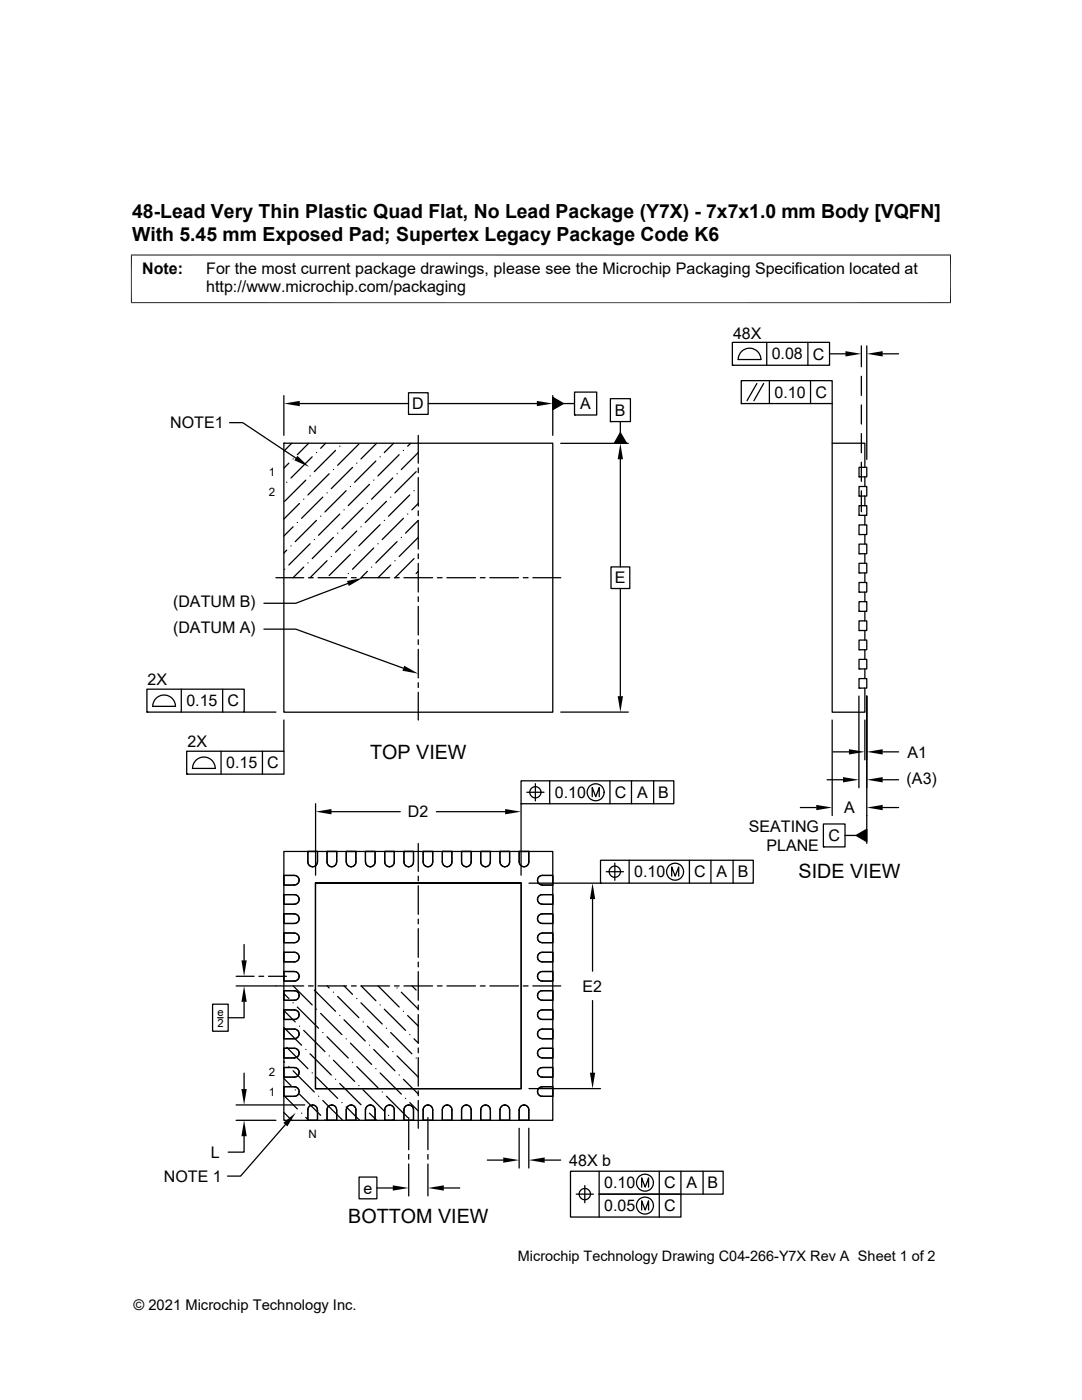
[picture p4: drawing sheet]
<svg xmlns="http://www.w3.org/2000/svg" width="216mm" height="279mm" viewBox="0 0 216 279" stroke-linecap="round" stroke-linejoin="round" font-family="sans-serif">
<g fill="none" stroke="#000" stroke-width=".25">
<path d="M56.6 79v7.9M81.5 78.4h3.9v4.3h-3.9zM110.3 79.3l2.1 1.2-2.1 1.2zM110.3 79v7.9M114.6 78.3h4.5v4.5h-4.5zM121.8 79.6h4v4.5h-4zM146.1 68.3h19.4v4.6h-19.4zM146.1 72.9h.1M147.3 71.8h4.5a2.26 2.26 0 0 0-2.2-2.3 2.26 2.26 0 0 0-2.3 2.3M147.9 76h18.2v4.5h-18.2zM151 76.5l-1.9 3.5M152.4 76.5l-2 3.5"/>
<path d="M153 68.3v4.6M153.5 76v4.5M161.2 68.3v4.6M161.7 76v4.5M165.5 70.6h3.2M171.9 69v4.2M171.9 75.1v3.8M173 69v22.7M176.1 70.6h3.2M45.8 84.3h2.6l10.6 7.1M56.6 88.5h53.7v53.6h-53.7zM56.6 88.5h.1"/>
<path d="M57.2 96.2h.1M57.6 92.4l-1 1M58.2 88.5l-1.6 1.5M58.5 91.6h.1M59.8 80.5h21.7M60.6 99.6h.1M61 95.8l-4.2 4.3M61.6 88.5l-2.3 2.2M61.9 95h.1M62.3 91.2l-4.2 4.2M63.1 90.3h.1M64.4 99.2l-4.2 4.2"/>
<path d="M65 88.5l-1 1M65.3 98.4h.1M65.7 94.6l-4.3 4.2M66.5 93.7h.1M67 89.9l-4.3 4.2M67.8 89h.1M69.1 97.9l-4.3 4.3M69.9 97.1h.1M70.3 93.3l-4.2 4.2M71.2 92.4h.1M71.6 88.6l-4.2 4.3M73.7 96.7l-4.2 4.2"/>
<path d="M74.6 95.8h.1M75 92l-4.2 4.2M75.2 88.5l-3.2 3.1M75.8 91.2h.1M78 99.2h.1M78.4 95.4l-4.3 4.2M78.5 88.5l-1.8 1.8M79.2 94.6h.1M79.7 90.7l-4.3 4.3M80.5 89.9h.1M81.8 98.8l-4.3 4.2M81.9 88.5l-.6 .5"/>
<path d="M82.6 97.9h.1M83 94.1l-4.2 4.3M83.5 90.3l-3.4 3.4M83.5 86.9v5.5M83.5 93.4v.9M83.5 95.3v5.7M85.4 80.5h21.7M111.9 88.5h13.5M112.4 80.5h2.2M114.6 82.8h.1M121.8 84.1h.1M123.8 86.4l1.2 2.1h-2.4z"/>
<path d="M123.8 84.1v2.3M123.8 91.7v21.4M147.9 80.5h.1M166.1 80.5v8M171.4 97.1h1.6v1.9h-1.6zM171.4 99h.1M171.4 93.3h1.6v1.9h-1.6zM171.4 95.2h.1M171.9 80.8v3.8M171.9 86.5v3.8M171.9 92.2v3.9M171.9 98v4.1"/>
<path d="M172.6 93.3v-4.8h-6.5v53.6h6.5v-4.8M172.6 95.2v1.9M172.6 99v1.9M55.1 115.3h5.5M56.8 113.6h.1M57.2 109.8l-.6 .6M58.1 108.9h.1M58.5 105.1l-1.9 1.9M59.3 104.3h.1M59.8 100.5l-3.2 3.1M60.6 113.2l-2.1 2.1M61.4 112.3h.1"/>
<path d="M61.6 115.3h.9M61.9 108.5l-4.3 4.3M62.7 107.7h.1M63.1 103.9l-4.2 4.2M63.5 115.3h5.7M64 103h.1M65.3 111.9l-3.4 3.4M66.1 111.1h.1M66.5 107.3l-4.2 4.2M67.4 106.4h.1M67.8 102.6l-4.2 4.2M68.6 101.7h.1"/>
<path d="M69.4 116.4l-10.4 4h-6.3M69.5 114.4h.1M69.9 110.6l-4.2 4.3M70.1 115.3h1M70.8 109.8h.1M71.2 106l-4.2 4.2M72 105.1h.1M72.5 101.3l-4.3 4.3M73.3 114l-1.2 1.3h5.6M73.3 100.5h.1M74.1 113.2h.1M74.6 109.4l-4.3 4.2"/>
<path d="M75.4 108.5h.1M75.8 104.7l-4.2 4.2M76.7 103.9h.1M77.1 100.1l-4.2 4.2M78 112.8l-2.6 2.5M78.7 115.3h1M78.8 111.9h.1M79.2 108.1l-4.2 4.2M80.1 107.3h.1M80.5 103.4l-4.2 4.3M80.6 115.3h5.7M80.9 106.4l2.6-2.5v5.7"/>
<path d="M81.3 102.6h.1M82.6 111.5l-3.8 3.8M83.5 107.3l-3.8 3.8M83.5 114l-.5 .4M83.5 100.5l-1.3 1.2M83.5 102v.9M83.5 110.5v1M83.5 112.4v5.8M83.5 119.1v1M87.3 115.3h.9M89.2 115.3h5.7M95.8 115.3h1"/>
<path d="M97.7 115.3h5.8M104.4 115.3h1M106.3 115.3h5.6M121.9 113.1h3.8v4.4h-3.8zM123.8 117.5v21.4M171.4 116.2h1.6v2h-1.6zM171.4 118.2h.1M171.4 112.4h1.6v1.9h-1.6zM171.4 114.3h.1M171.4 108.6h1.6v1.9h-1.6zM171.4 110.5h.1M171.4 104.8h1.6v1.9h-1.6z"/>
<path d="M171.4 106.7h.1M171.4 100.9h1.6v1.9h-1.6zM171.4 102.8h.1M172.6 102.8v2M172.6 106.7v1.9M172.6 110.5v1.9M172.6 114.3v1.9M172.6 118.2v1.9M29.3 137.5h19.4v4.6h-19.4zM31.3 139.3a2.27 2.27 0 0 1 2.4-.4 2.27 2.27 0 0 1 1.3 2.1h-4.5l.2-1zM36.2 137.5v4.6M44.4 137.5v4.6"/>
<path d="M52.7 125.6h6.3l21.5 7.7M83.5 121v5.7M83.5 127.7v.9M83.5 129.6v5.7M83.5 136.2v1M83.5 138.2v5.5M171.4 138.9v18.3M171.4 135.4h1.6v1.9h-1.6zM171.4 137.3h.1M171.4 131.6h1.6v1.9h-1.6zM171.4 133.5h.1M171.4 127.7h1.6v2h-1.6z"/>
<path d="M171.4 129.7h.1M171.4 123.9h1.6v1.9h-1.6zM171.4 125.8h.1M171.4 120.1h1.6v1.9h-1.6zM171.4 122h.1M172.6 122v1.9M172.6 125.8v1.9M172.6 129.7v1.9M172.6 133.5v1.9M173 138.9v29.4M29.3 142.1h.1M37.3 149.9h19.4v4.6h-19.4z"/>
<path d="M37.3 154.5h.1M39.2 151.6a2.27 2.27 0 0 1 2.4-.3 2.27 2.27 0 0 1 1.3 2.1h-4.5l.2-1zM44.1 149.9v4.6M48.7 142.1h6.4M52.4 149.9v4.6M56.6 143.7v6.2M104 155.8h30.5v4.6h-30.5zM105.1 158.1h3.4M106.8 156.4v3.4M109.7 155.8v4.6M111.9 142.1h13.5M118.2 159v-1.8l.7 1.8 .7-1.8v1.8"/>
<path d="M121.7 155.8v4.6M126 155.8v4.6M130.4 155.8v4.6M165 155.6h3.2M166.1 143.7v19.1M166.2 150.1h3.2M172.6 143.7v7.9M176.1 150.1h3.2M176.1 155.6h3.2M56.6 169.9h53.7v53.7h-53.7zM56.6 178.5v2h2.1h-2.1v-2h2.1zM58.7 178.5a.94 .94 0 0 1 1 1"/>
<path d="M58.7 174.7a.94 .94 0 0 1 1 1M58.7 178.5a.95 .95 0 0 1 1 1 .95 .95 0 0 1-1 .9 .94 .94 0 0 0 1-.9M58.7 174.7a.95 .95 0 0 1 1 1 .95 .95 0 0 1-1 .9 .94 .94 0 0 0 1-.9M58.7 174.7h-2.1v1.9h2.1M59.7 179.5h.1M59.7 175.7h.1M61.4 172a.94 .94 0 0 0 1 1M61.4 172v-2.1h2v2.1M61.4 172a.95 .95 0 0 0 1 1 .95 .95 0 0 0 .9-1M62.4 173h.1M62.9 176.2h41.1v41.1h-41.1v-41.1h41.1zM62.9 176.2v41.1h41.1v-41.1"/>
<path d="M63 160.4v14.3M63.3 172a.94 .94 0 0 1-.9 1M65.3 172a.95 .95 0 0 0 .9 1 .95 .95 0 0 0 1-1 .94 .94 0 0 1-1 1M65.3 172a.94 .94 0 0 0 .9 1M65.3 169.9h1.9v2.1v-2.1h-1.9v2.1zM66.1 162h13.8M66.2 173h.1M69.1 172v-2.1h1.9v2.1M69.1 172a.94 .94 0 0 0 1 1M69.1 172a.95 .95 0 0 0 1 1 .95 .95 0 0 0 .9-1M70.1 173h.1M71 172v-2.1h-1.9v2.1"/>
<path d="M71 172a.94 .94 0 0 1-.9 1M72.9 172v-2.1h1.9v2.1M72.9 172a.94 .94 0 0 0 1 1M72.9 172a.95 .95 0 0 0 1 1 .95 .95 0 0 0 .9-1M73.9 173h.1M74.8 172v-2.1h-1.9v2.1M74.8 172a.94 .94 0 0 1-.9 1M76.8 172a.94 .94 0 0 0 .9 1M76.8 172a.95 .95 0 0 0 .9 1 .95 .95 0 0 0 1-1M76.8 172v-2.1h1.9v2.1M77.7 173h.1M78.7 172v-2.1h-1.9v2.1"/>
<path d="M78.7 172a.94 .94 0 0 1-1 1M80.6 172a.94 .94 0 0 0 1 1M80.6 172a.95 .95 0 0 0 1 1 .95 .95 0 0 0 .9-1M80.6 172v-2.1h1.9v2.1M81.6 173h.1M82.5 172v-2.1h-1.9v2.1M82.5 172a.94 .94 0 0 1-.9 1M83.5 168.3v5.6M83.5 174.9v.9M83.5 176.8v5.7M84.4 172a.94 .94 0 0 0 1 1M84.4 172a.95 .95 0 0 0 1 1 .95 .95 0 0 0 .9-1"/>
<path d="M84.4 172v-2.1h1.9v2.1M85.4 173h.1M86.3 172v-2.1h-1.9v2.1M86.3 172a.94 .94 0 0 1-.9 1M87.1 162h13.7M88.3 172a.94 .94 0 0 0 .9 1M88.3 172a.95 .95 0 0 0 .9 1 .95 .95 0 0 0 1-1M88.3 172v-2.1h1.9v2.1M89.2 173h.1M90.2 172v-2.1h-1.9v2.1M90.2 172a.94 .94 0 0 1-1 1M92.1 169.9h1.9v2.1v-2.1h-1.9v2.1z"/>
<path d="M92.1 172a.95 .95 0 0 0 .9 1 .95 .95 0 0 0 1-1 .94 .94 0 0 1-1 1M92.1 172a.94 .94 0 0 0 .9 1M93 173h.1M95.9 169.9v2.1v-2.1h2v2.1v-2.1zM95.9 172a.95 .95 0 0 0 1 1 .95 .95 0 0 0 .9-1 .94 .94 0 0 1-.9 1M95.9 172a.94 .94 0 0 0 1 1M96.9 173h.1M99.8 172v-2.1h1.9v2.1M99.8 172a.94 .94 0 0 0 .9 1M99.8 172a.95 .95 0 0 0 .9 1 .95 .95 0 0 0 1-1M100.7 173h.1M101.7 172a.94 .94 0 0 1-1 1"/>
<path d="M101.7 172v-2.1h-1.9v2.1M103.6 172v-2.1h1.9v2.1M103.6 172a.94 .94 0 0 0 1 1M103.6 172a.95 .95 0 0 0 1 1 .95 .95 0 0 0 .9-1M104 160.4h.1M104 160.4v14.3M104.6 173h.1M105.5 172a.94 .94 0 0 1-.9 1M105.5 172v-2.1h-1.9v2.1M105.6 176.3h14.2M107.3 179.5h.1M107.3 175.7h.1"/>
<path d="M108.2 174.7a.95 .95 0 0 0-.9 1 .95 .95 0 0 0 .9 .9 .94 .94 0 0 1-.9-.9M108.2 174.7a.94 .94 0 0 0-.9 1M108.2 174.7h2.1v1.9h-2.1h2.1v-1.9zM108.2 178.5a.95 .95 0 0 0-.9 1 .95 .95 0 0 0 .9 .9 .94 .94 0 0 1-.9-.9M108.2 178.5a.94 .94 0 0 0-.9 1M108.2 178.5h2.1v2h-2.1h2.1v-2zM118.2 179.4v14.4M119.8 171.7h30.5v4.6h-30.5zM119.8 176.3h.1M121 174h3.4M121.5 174a1.14 1.14 0 0 1 1.6-1.2 1.14 1.14 0 0 1 .4 1.9 1.14 1.14 0 0 1-1.9-.3v-.4M122.7 172.3v3.4"/>
<path d="M125.5 171.7v4.6M134 174.9v-1.9l.7 1.9 .7-1.9v1.9M137.6 171.7v4.6M141.9 171.7v4.6M146.3 171.7v4.6M159.7 161.2h3.2M164.3 164.4h4.3v4.6h-4.3zM164.3 169h.1M168.6 166.7h2.2M170.8 166.7l2.2-1.2v2.5zM176.1 161.2h3.2M47.1 194.8h3.6"/>
<path d="M47.1 196.8h13.5M48.7 199.9v3.2h-3.2M48.7 188.5v3.2M51.7 194.8h.9M53.6 194.8h3.6M56.6 198.3l1 1M58.5 196.7l3.8 3.9M58.7 197.7a.94 .94 0 0 1 1 1M58.7 193.9a.94 .94 0 0 1 1 .9M58.7 190.1a.94 .94 0 0 1 1 .9M58.7 186.2a.94 .94 0 0 1 1 1M58.7 182.4a.94 .94 0 0 1 1 .9"/>
<path d="M58.7 197.7h-2.1v1.9h2.1M58.7 193.9h-2.1v1.9h2.1M58.7 190.1h-2.1v1.9h2.1M58.7 186.2h-2.1v1.9h2.1M58.7 182.4h-2.1v1.9h2.1M58.7 197.7a.95 .95 0 0 1 1 1 .95 .95 0 0 1-1 .9M58.7 193.9a.95 .95 0 0 1 1 .9 .95 .95 0 0 1-1 1M58.7 190.1a.95 .95 0 0 1 1 .9 .95 .95 0 0 1-1 1M58.7 186.2a.95 .95 0 0 1 1 1 .95 .95 0 0 1-1 .9M58.7 182.4a.95 .95 0 0 1 1 .9 .95 .95 0 0 1-1 1M59.7 198.7h.1M59.7 194.8h.1"/>
<path d="M59.7 191h.1M59.7 187.2h.1M59.7 183.3h.1M59.7 198.7a.94 .94 0 0 1-1 .9M59.7 194.8a.94 .94 0 0 1-1 1M59.7 191a.94 .94 0 0 1-1 1M59.7 187.2a.94 .94 0 0 1-1 .9M59.7 183.3a.94 .94 0 0 1-1 1M61.6 196.8h.9M62.7 197.6l4.3 4.2M63.5 196.8h5.7M65.3 196.7l.4 .5"/>
<path d="M66.5 198h.1M67.4 198.9l4.2 4.2M68.6 196.7l1.7 1.7M70.1 196.8h1M71.2 199.3h.1M75.4 196.7l4.3 4.3M77.7 196.8l-5.6-.1 2.9 3M78.7 196.8h1M79.2 197.2h.1M80.1 198l3.4 3.4M80.6 196.8h5.7M82.2 196.7l.8 .9"/>
<path d="M83.5 183.4v1M83.5 185.3v5.8M83.5 192v1M83.5 193.9v5.7M87.3 196.8h.9M89.2 196.8h5.7M95.8 196.8h1M97.7 196.8h5.8M104.4 196.8h1M106.3 196.8h5.6M107.3 183.3a.94 .94 0 0 0 .9 1M107.3 187.2a.94 .94 0 0 0 .9 .9"/>
<path d="M107.3 191a.94 .94 0 0 0 .9 1M107.3 194.8a.94 .94 0 0 0 .9 1M107.3 198.7a.94 .94 0 0 0 .9 .9M107.3 198.7h.1M107.3 194.8h.1M107.3 191h.1M107.3 187.2h.1M107.3 183.3h.1M108.2 182.4a.94 .94 0 0 0-.9 .9M108.2 182.4h2.1v1.9h-2.1M108.2 186.2a.94 .94 0 0 0-.9 1M108.2 186.2h2.1v1.9h-2.1"/>
<path d="M108.2 190.1a.94 .94 0 0 0-.9 .9M108.2 190.1h2.1v1.9h-2.1M108.2 193.9a.94 .94 0 0 0-.9 .9M108.2 193.9h2.1v1.9h-2.1M108.2 197.7a.94 .94 0 0 0-.9 1M108.2 197.7h2.1v1.9h-2.1M108.2 182.4a.95 .95 0 0 0-.9 .9 .95 .95 0 0 0 .9 1M108.2 186.2a.95 .95 0 0 0-.9 1 .95 .95 0 0 0 .9 .9M108.2 190.1a.95 .95 0 0 0-.9 .9 .95 .95 0 0 0 .9 1M108.2 193.9a.95 .95 0 0 0-.9 .9 .95 .95 0 0 0 .9 1M108.2 197.7a.95 .95 0 0 0-.9 1 .95 .95 0 0 0 .9 .9M118.2 199.7v14.4"/>
<path d="M42.4 200.4h3.1v5.4h-3.1zM43.4 203.1h1.1M48.7 214.2v3.1M56.6 218.6l2.7 2.7M56.6 215.2l1.5 1.5M56.6 211.8l.2 .2M56.6 205.1l3.6 3.5M56.6 201.7l2.3 2.2M57.2 209l4.2 4.3M57.6 212.9h.1M58.5 213.7l4.2 4.2M58.5 200.1h.1"/>
<path d="M58.7 216.9a.94 .94 0 0 1 1 .9M58.7 213.1a.94 .94 0 0 1 1 .9M58.7 209.2a.94 .94 0 0 1 1 1M58.7 205.4a.94 .94 0 0 1 1 .9M58.7 201.5a.94 .94 0 0 1 1 1M58.7 213h-2.1v2h2.1M58.7 209.2a.95 .95 0 0 1 1 1 .95 .95 0 0 1-1 .9 .94 .94 0 0 0 1-.9M58.7 209.2h-2.1v1.9h2.1M58.7 205.4a.95 .95 0 0 1 1 .9 .95 .95 0 0 1-1 1 .94 .94 0 0 0 1-1M58.7 205.4h-2.1v1.9h2.1M58.7 201.5h-2.1v2h2.1M58.7 216.9h-2.1v1.9h2.1"/>
<path d="M58.7 216.9a.95 .95 0 0 1 1 .9 .95 .95 0 0 1-1 1M58.7 213.1a.95 .95 0 0 1 1 .9 .95 .95 0 0 1-1 1M58.7 201.5a.95 .95 0 0 1 1 1 .95 .95 0 0 1-1 1M58.9 217.5h.1M59.3 201l4.3 4.2M59.7 217.8h.1M59.7 214h.1M59.7 210.2h.1M59.7 206.3h.1M59.7 202.5h.1M59.7 217.8a.94 .94 0 0 1-1 1M59.7 214a.94 .94 0 0 1-1 1"/>
<path d="M59.7 202.5a.94 .94 0 0 1-1 1M59.8 218.4l4.2 4.2M59.8 204.8h.1M60.6 205.6l4.2 4.3M61 209.4h.1M61.9 210.3l4.2 4.2M62.3 214.1h.1M63.1 215l4.3 4.2M63.1 201.4h.1M63.6 218.8h.1M64 202.2l4.2 4.3M64.4 219.6l4 4"/>
<path d="M64.4 206.1h.1M65.3 206.9l4.2 4.3M65.7 210.7h.1M66.5 211.6l4.3 4.2M67 215.4h.1M67.8 216.2l4.2 4.3M67.8 202.7h.1M68.6 203.5l4.3 4.3M69.1 207.3h.1M69.9 208.2l4.2 4.2M70.3 212h.1M71.2 212.9l4.2 4.2"/>
<path d="M71.6 216.7h.1M72 200.1l4.3 4.3M72.5 217.5l4.2 4.2M72.5 203.9h.1M73.3 204.8l4.2 4.2M73.7 208.6h.1M74.6 209.4l4.2 4.3M75 213.3h.1M75.8 214.1l4.3 4.3M75.8 200.6h.1M76.3 217.9h.1M76.7 201.4l4.2 4.2"/>
<path d="M77.1 218.8l4.2 4.2M77.1 205.2h.1M78 206.1l4.2 4.2M78.4 209.9h.1M79.2 210.7l4.3 4.3M79.7 214.5h.1M80.5 215.4l3 3M80.5 201.8h.1M80.9 219.2h.1M81.3 202.7l2.2 2.1M81.8 206.5h.1M82.6 207.3l.9 .9"/>
<path d="M83 211.2h.1M83.5 200.6v.9M83.5 202.5v5.7M83.5 209.1v1M83.5 211.1v5.7M83.5 217.7v1M83.5 219.6v5.6M105.6 217.3h14.2M107.3 202.5a.94 .94 0 0 0 .9 1M107.3 214a.94 .94 0 0 0 .9 1M107.3 217.8a.94 .94 0 0 0 .9 1M107.3 217.8h.1"/>
<path d="M107.3 214h.1M107.3 210.2h.1M107.3 206.3h.1M107.3 202.5h.1M108.2 201.5a.94 .94 0 0 0-.9 1M108.2 201.5h2.1v2h-2.1M108.2 205.4a.95 .95 0 0 0-.9 .9 .95 .95 0 0 0 .9 1 .94 .94 0 0 1-.9-1M108.2 205.4a.94 .94 0 0 0-.9 .9M108.2 205.4h2.1v1.9h-2.1h2.1v-1.9zM108.2 209.2a.95 .95 0 0 0-.9 1 .95 .95 0 0 0 .9 .9 .94 .94 0 0 1-.9-.9M108.2 209.2a.94 .94 0 0 0-.9 1M108.2 209.2h2.1v1.9h-2.1h2.1v-1.9z"/>
<path d="M108.2 213.1a.94 .94 0 0 0-.9 .9M108.2 213h2.1v2h-2.1M108.2 216.9a.94 .94 0 0 0-.9 .9M108.2 216.9h2.1v1.9h-2.1M108.2 201.5a.95 .95 0 0 0-.9 1 .95 .95 0 0 0 .9 1M108.2 213.1a.95 .95 0 0 0-.9 .9 .95 .95 0 0 0 .9 1M108.2 216.9a.95 .95 0 0 0-.9 .9 .95 .95 0 0 0 .9 1M47.1 223.6h8M47.1 220.5h13.7M48.7 226.8v3.1h-3.2M56.6 222l1.6 1.6M56.9 224.5l-8.9 10.2h-2.6"/>
<path d="M60.2 222.2h.1M61 223l.6 .6M61.4 221.5v2.1h2v-2.1M62.4 220.5a.94 .94 0 0 1 .9 1M62.4 220.5a.94 .94 0 0 0-1 1M62.4 220.5h.1M63.4 221.5v2.1h-2v-2.1M64.8 223.4h.1M65.3 221.5v2.1h1.9v-2.1v2.1h-1.9zM66.2 220.5a.94 .94 0 0 0-.9 1M66.2 220.5h.1M66.2 220.5a.94 .94 0 0 1 1 1"/>
<path d="M68.2 220h.1M69.1 220.9l2.7 2.7M69.1 221.5v2.1h1.9v-2.1M70.1 220.5a.94 .94 0 0 1 .9 1M70.1 220.5a.94 .94 0 0 0-1 1M70.1 220.5h.1M71 221.5v2.1h-1.9v-2.1M71.6 234.9h3.6v4.3h-3.6zM72.9 221.3h.1M72.9 221.5v2.1h1.9v-2.1M73.7 222.2l1.5 1.4M73.9 220.5a.94 .94 0 0 1 .9 1"/>
<path d="M73.9 220.5a.94 .94 0 0 0-1 1M73.9 220.5h.1M74.8 221.5v2.1h-1.9v-2.1M75.2 237.1h3.2M76.8 221.5v2.1h1.9v-2.1M77.5 222.6h.1M77.7 220.5a.94 .94 0 0 1 1 1M77.7 220.5a.94 .94 0 0 0-.9 1M77.7 220.5h.1M78.4 223.4l.1 .2M78.7 221.5v2.1h-1.9v-2.1M80.6 221.5v2.1h1.9v-2.1"/>
<path d="M81.6 220.5a.94 .94 0 0 0-1 1M81.6 220.5h.1M81.6 223.1v6.3M81.6 230.4v1M81.6 232.3v6.4M81.6 220.5a.94 .94 0 0 1 .9 1M81.8 220l1.7 1.7M82.5 221.5v2.1h-1.9v-2.1M84.4 221.5v2.1h1.9v-2.1M85.4 220.5a.94 .94 0 0 0-1 1M85.4 220.5h.1M85.4 223.1v6.3"/>
<path d="M85.4 230.4v1M85.4 232.3v6.4M85.4 220.5a.94 .94 0 0 1 .9 1M86.3 221.5v2.1h-1.9v-2.1M88.3 221.5v2.1h1.9v-2.1M88.6 237.1h3.1M89.2 220.5a.94 .94 0 0 0-.9 1M89.2 220.5h.1M89.2 220.5a.94 .94 0 0 1 1 1M90.2 221.5v2.1h-1.9v-2.1M92.1 221.5v2.1h1.9v-2.1v2.1h-1.9zM93 220.5a.94 .94 0 0 1 1 1"/>
<path d="M93 220.5a.94 .94 0 0 0-.9 1M93 220.5h.1M95.9 221.5v2.1h2v-2.1v2.1h-2zM96.9 220.5a.94 .94 0 0 0-1 1M96.9 220.5h.1M96.9 220.5a.94 .94 0 0 1 .9 1M97.2 231.5h3.2M99.8 221.5v2.1h1.9v-2.1M100.7 220.5a.94 .94 0 0 1 1 1M100.7 220.5a.94 .94 0 0 0-.9 1M100.7 220.5h.1M101.7 221.5v2.1h-1.9v-2.1"/>
<path d="M103.6 221.5v2.1h1.9v-2.1M103.6 225.2v7.9M104.6 220.5a.94 .94 0 0 0-1 1M104.6 220.5h.1M104.6 220.5a.94 .94 0 0 1 .9 1M105.5 221.5v2.1h-1.9v-2.1M105.5 225.2v7.9M108.7 231.5h3.2M115 238.3h3.4M115.5 238.3a1.14 1.14 0 0 1 1.6-1.1 1.14 1.14 0 0 1 .4 1.8 1.14 1.14 0 0 1-1.8-.3l-.1-.4M116.7 236.6v3.4M119.5 233.7v4.6h16.4v4.6h-22.1v-9.2h30.5v4.6h-24.8v4.6"/>
<path d="M128 236.9v-1.8l.7 1.8 .7-1.8v1.8M131.6 233.7v9.2M135.9 233.7v4.6M140.3 233.7v4.6M128 241.5v-1.9l.7 1.9 .7-1.9v1.9"/>
<circle cx="106.8" cy="158.1" r="1.12"/>
<circle cx="118.9" cy="158.1" r="1.69"/>
<circle cx="134.7" cy="174" r="1.69"/>
<circle cx="128.7" cy="236" r="1.69"/>
<circle cx="128.7" cy="240.6" r="1.69"/>
</g>
<g fill="#000">
<path d="M168.7 70.1l3.2 .5-3.2 .5zM173 70.6l3.1-.5v1zM59.3 91l2.4 2.2-3-1.3zM56.6 80.5l3.2-.5v1.1zM107.1 80l3.2 .5-3.2 .6zM110.3 79.3l2.1 1.2-2.1 1.2zM123.8 88.5l.5 3.2h-1zM123.8 86.4l1.2 2.1h-2.4zM69.2 116l3.2-.7-2.8 1.6zM80.7 132.9l2.8 1.6-3.2-.6zM123.3 138.9h1l-.5 3.2zM168.2 155.1l3.2 .5-3.2 .5z"/>
<path d="M169.4 149.5l3.2 .6-3.2 .5zM173 150.1l3.1-.6v1.1zM173 155.6l3.1-.5v1zM63 162l3.1-.5v1zM100.8 161.5l3.2 .5-3.2 .5zM118.2 176.3l.6 3.1h-1.1zM162.9 160.6l3.2 .6-3.2 .5zM170.8 166.7l2.2-1.2v2.5zM173 161.2l3.1-.6v1.1zM48.2 191.7h1l-.5 3.1zM48.7 196.8l.5 3.1h-1zM48.2 217.3h1l-.5 3.2z"/>
<path d="M117.7 214.1h1.1l-.6 3.2zM48.7 223.6l.5 3.2h-1zM56.5 224.1l2.5-2-1.7 2.7zM78.4 236.6l3.2 .5-3.2 .5zM85.4 237.1l3.2-.5v1zM100.4 231l3.2 .5-3.2 .6zM105.5 231.5l3.2-.5v1.1z"/>
</g>
<path d="M26.1 50.9h163.7M26.2 50.8v9.7M189.7 50.8v9.7M26.1 60.4h163.7" fill="none" stroke="#000" stroke-width=".2"/>
<g font-size="3.9">
<text x="26.4" y="43.5">48-Lead Very Thin Plastic Quad Flat, No Lead Package (Y7X) - 7x7x1.0 mm Body [VQFN]</text>
<text x="26.4" y="48.1">With 5.45 mm Exposed Pad; Supertex Legacy Package Code K6</text>
<text x="73.9" y="151.5">TOP VIEW</text>
<text x="159.3" y="175.3">SIDE VIEW</text>
<text x="69.5" y="244.1">BOTTOM VIEW</text>
</g>
<g font-size="3.2">
<text x="28.4" y="54.7">Note:</text>
<text x="41.1" y="58.3">http://www.microchip.com/packaging</text>
<text x="41.1" y="54.7">For the most current package drawings, please see the Microchip Packaging Specification located at</text>
<text x="146.3" y="67.6">48X</text>
<text x="154" y="71.7">0.08</text>
<text x="162.2" y="71.8">C</text>
<text x="82.3" y="81.7">D</text>
<text x="115.8" y="81.7">A</text>
<text x="122.7" y="83">B</text>
<text x="154.5" y="79.4">0.10</text>
<text x="162.7" y="79.4">C</text>
<text x="34" y="85.5">NOTE1</text>
<text x="122.7" y="116.4">E</text>
<text x="34.5" y="121.2">(DATUM B)</text>
<text x="34.5" y="126.4">(DATUM A)</text>
<text x="29.5" y="136.8">2X</text>
<text x="37.2" y="141">0.15</text>
<text x="45.4" y="141">C</text>
<text x="37.4" y="149.1">2X</text>
<text x="45.1" y="153.3">0.15</text>
<text x="53.3" y="153.4">C</text>
<text x="181.1" y="151.2">A1</text>
<text x="110.7" y="159.3">0.10</text>
<text x="122.7" y="159.3">C</text>
<text x="127.1" y="159.3">A</text>
<text x="131.3" y="159.3">B</text>
<text x="180.9" y="156.4">(A3)</text>
<text x="81.4" y="163.1">D2</text>
<text x="149.4" y="166.1">SEATING</text>
<text x="165.3" y="167.9">C</text>
<text x="168.4" y="162.3">A</text>
<text x="152.9" y="169.9">PLANE</text>
<text x="126.6" y="175.1">0.10</text>
<text x="138.5" y="175.1">C</text>
<text x="143" y="175.1">A</text>
<text x="147.2" y="175.1">B</text>
<text x="116.2" y="197.9">E2</text>
<text x="42.1" y="231.1">L</text>
<text x="113.6" y="232.6">48X b</text>
<text x="32.7" y="235.8">NOTE 1</text>
<text x="72.5" y="238.2">e</text>
<text x="120.5" y="237.2">0.10</text>
<text x="132.5" y="237.2">C</text>
<text x="137" y="237.2">A</text>
<text x="141.2" y="237.2">B</text>
<text x="120.5" y="241.7">0.05</text>
<text x="132.5" y="241.7">C</text>
</g>
<g font-size="2.9">
<text x="103.3" y="251.7">Microchip Technology Drawing C04-266-Y7X Rev A Sheet 1 of 2</text>
<text x="26.6" y="261.3">© 2021 Microchip Technology Inc.</text>
</g>
<g font-size="2.3">
<text x="61.6" y="86.6">N</text>
<text x="53.6" y="95.1">1</text>
<text x="53.6" y="98.9">2</text>
<text x="53.6" y="214.8">2</text>
<text x="53.6" y="218.7">1</text>
<text x="61.6" y="227.1">N</text>
</g>
<g font-size="2.2">
<text x="43.4" y="202.8">e</text>
<text x="43.4" y="205">2</text>
</g>
</svg>
